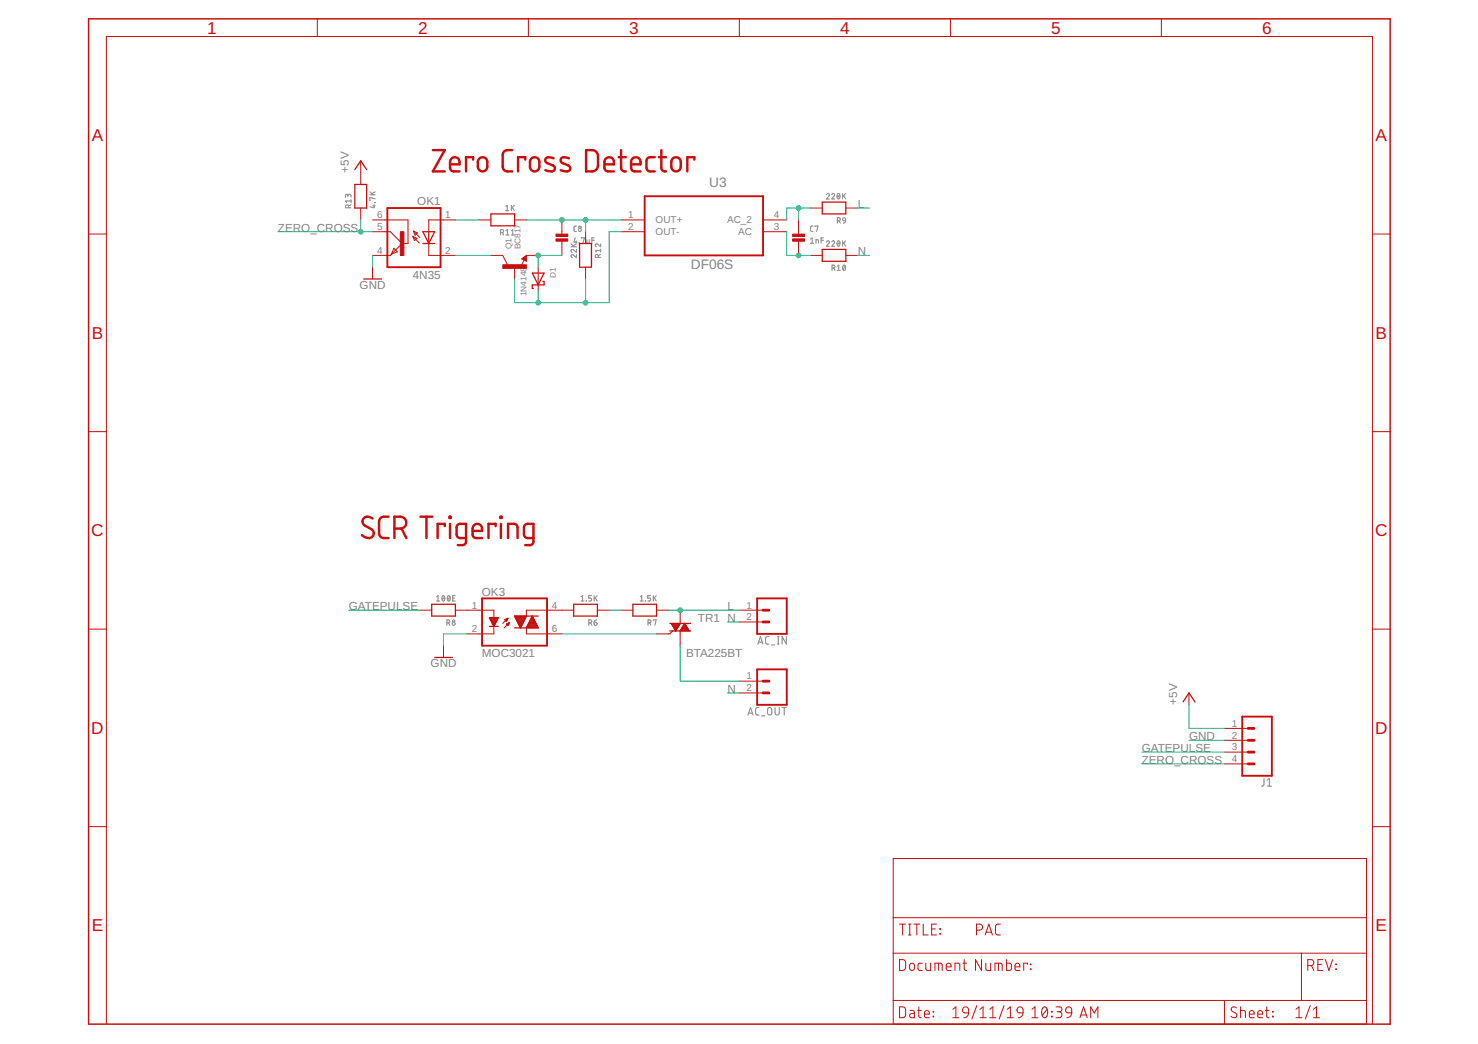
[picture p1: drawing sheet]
<svg xmlns="http://www.w3.org/2000/svg" width="297mm" height="210mm" viewBox="0 0 297 210" stroke-linecap="round" stroke-linejoin="round" font-family="sans-serif">
<g fill="none" stroke="#808080" stroke-width=".2">
<path d="M69.9 39.3l.2-.2h.2l.2 .1v.4M69.9 39.5v-.3l-.3-.1-.2 .5M74.3 39.2h1.1M74.3 38.6l.7 .6M75.4 40l-1.1-.3v.6h.1M75.4 38.6l-.6 .3M166.1 39.2a.3 .3 0 0 1 .4-.3 .3 .3 0 0 1 .1 .5l-.5 .6h.6M167.2 39.2a.29 .29 0 0 1 .4-.3 .29 .29 0 0 1 .1 .5l-.5 .6h.5M168.4 39v-.1a.55 .55 0 0 1 .4 .6 .55 .55 0 0 1-.4 .5l-.2-.5zM168.8 39.2l-.5 .6M169.3 38.9v1.1M169.6 39.3l.3 .7"/>
<path d="M169.9 38.9l-.6 .7M70.1 41.8l-.1-.6h-.4l-.2 .6h1.1M70.5 41.2l-.4 .2M70.5 40.4h-1.1l.3 .3M70.5 40.1v.6M74.9 41.4h.5M75.2 41.2v.6l-.9-.2M75.4 40.8h.1M100.6 46.8l.6-.1v-.4l-.6-.1v1M101 46.8l.2 .4M101.6 41.5l.3-.2v1.1M101.6 42.4h.6"/>
<path d="M101.7 46.4l.3-.2v1M101.7 47.2h.6M102.8 41.3v1.1M102.8 47.2h.6M102.8 46.4l.3-.2v1M103 41.7l.4 .7M103.4 41.3l-.6 .7M114.7 49.6h1.1M114.7 49l.7 .6M115.6 47.8l-.2 .9h.6M115.8 48.4v.5M115.8 45.4l-.3 .1-.1 .2v.7l.4 .1"/>
<path d="M115.8 51.2v.6l-.6-.5a.3 .3 0 0 0-.4 .1 .3 .3 0 0 0 .2 .4M115.8 50.1v.6l-.6-.5a.3 .3 0 0 0-.5 .1 .3 .3 0 0 0 .3 .4M115.8 49l-.6 .4M116.4 48.9h.1M116.8 47.9v-.1h.7l-.3 1.1M117.9 48.2l.1 .6 .1 .1h.3v-.7M119 48.3h.4M119.4 47.8h-.4v1.1M120.2 51.8l-.1-.6h-.4l-.1 .6h1.1M120.7 49v.6l-.6-.5a.3 .3 0 0 0-.5 .1 .3 .3 0 0 0 .3 .4M120.7 51.1l-.5 .3M120.7 50.4h-1.1l.3 .3"/>
<path d="M120.7 50.1v.6M162.9 48.1l.3-.3v1.1M162.9 48.9h.6M163.4 45.4l-.4 .1-.1 .2v.7l.5 .1M163.8 45.6v-.2h.6l-.3 1.1M164 48.9v-.7l.5 .1v.6M165 48.3h.5M165.5 47.8h-.5v1.1M166.1 48.7a.3 .3 0 0 1 .4-.3 .3 .3 0 0 1 .1 .5l-.5 .6h.6M167.2 48.7a.29 .29 0 0 1 .4-.3 .29 .29 0 0 1 .1 .5l-.5 .6h.5M167.2 53.9l.5-.1v-.4l-.5-.1v1.1M167.6 53.9l.2 .5"/>
<path d="M168.3 44.4l.5-.1v-.4l-.5-.1v1.1M168.3 53.5l.3-.2v1.1M168.3 54.4h.6M168.4 48.5v-.1a.55 .55 0 0 1 .4 .6 .55 .55 0 0 1-.4 .5l-.2-.5zM168.6 44.4l.3 .5M168.8 48.7l-.5 .6M169.3 48.4v1.1M169.5 43.9l.2-.1 .2 .1v.5h-.4l-.2-.2zM169.5 53.4v-.1a.55 .55 0 0 1 .4 .5 .55 .55 0 0 1-.4 .6l-.2-.6zM169.6 48.9l.3 .6M169.9 53.5l-.5 .6M169.9 44.4v.3l-.4 .2"/>
<path d="M169.9 48.4l-.6 .7M87.7 120l.3-.2v1M88.9 119.8h.1a.56 .56 0 0 1 .4 .5 .56 .56 0 0 1-.4 .5l-.2-.5zM89.4 120l-.5 .6M90 119.8h.1a.55 .55 0 0 1 .4 .5 .55 .55 0 0 1-.4 .5l-.2-.5zM90.4 120l-.5 .6M91.5 119.8h-.5v1h.5M116.8 120l.3-.2v1M118.9 119.8h-.6v.4l.5 .1 .1 .2-.1 .3h-.5M119.4 119.8v1M120 119.8l-.6 .6M128.7 120l.3-.2v1"/>
<path d="M130.8 119.8h-.6v.4l.5 .1 .1 .2-.1 .3h-.5M131.3 119.8v1M131.9 119.8l-.6 .6M87.7 120.8h.6M89.8 125.2l.5-.1v-.4l-.5-.1v1.1M90.2 125.2l.2 .5M91 120.2h.4M116.8 120.8h.6M117.8 120.8h.1M118.3 125.2l.6-.1v-.4l-.6-.1v1.1M118.7 125.2l.2 .5M119.4 125.1h.4a.3 .3 0 0 1 .2 .4 .3 .3 0 0 1-.3 .2 .3 .3 0 0 1-.3-.3z"/>
<path d="M119.6 120.2l.4 .6M119.9 124.6l-.4 .2-.1 .3M128.7 120.8h.6M129.7 120.8h.1M130.2 125.2l.6-.1v-.4l-.6-.1v1.1M130.6 125.2l.2 .5M131.3 124.8v-.2h.6l-.3 1.1M131.5 120.2l.4 .6M152.3 129.5l.5-1.5 .5 1.5M152.4 129.1h.8M154.5 128h-.4l-.2 .3v1l.2 .2h.4M155 129.7h.7"/>
<path d="M156.2 129.5h.4M156.2 128h.4M156.4 128v1.5M158 128v1.5l-.8-1.5v1.5M150.3 143.8l.5-1.5 .5 1.5M150.5 143.4h.7M152.5 142.3h-.4l-.2 .3v1l.2 .1 .4 .1M153 143.9h.7M154.4 142.4l.3-.1 .3 .1 .1 .9a.42 .42 0 0 1-.4 .5 .42 .42 0 0 1-.4-.5zM155.8 142.3v1a.42 .42 0 0 0 .4 .5 .42 .42 0 0 0 .4-.5v-1M157.2 142.3h.8M157.6 142.3v1.5"/>
<path d="M254 156.5v1.3l-.5 .3M254.7 158.1h.8M254.7 156.9l.4-.4v1.6"/>
<circle cx="116.5" cy="46.2" r=".31"/>
<circle cx="116.6" cy="45.7" r=".24"/>
<circle cx="91.2" cy="125.4" r=".31"/>
<circle cx="91.2" cy="124.9" r=".25"/>
</g>
<g fill="none" stroke="#c90d0c" stroke-width=".49">
<path d="M87 30.2h2.4l-2.4 4.3h2.4M90.4 33h2a1 1 0 0 0-.7-1.4 1 1 0 0 0-1.3 1v1.1l.3 .6 1.7 .2M95.1 32.1v-.5h-1.4v2.9M96.4 31.8a.94 .94 0 0 1 1-.1 .94 .94 0 0 1 .5 .9 1.71 1.71 0 0 1-.3 1.6 .96 .96 0 0 1-1 .2 .96 .96 0 0 1-.6-.9l.1-1.2zM102.9 30.2a1.65 1.65 0 0 0-1.6 .3l-.3 .6v2.4l.3 .7a1.83 1.83 0 0 0 1.6 .3M105.6 32.1v-.5h-1.5v2.9M106.8 31.8a.94 .94 0 0 1 1-.1 .94 .94 0 0 1 .6 .9v.9a.94 .94 0 0 1-.9 1 .94 .94 0 0 1-1-1v-1.2zM111.3 31.8l-.7-.2a.65 .65 0 0 0-1 .3 .65 .65 0 0 0 .3 .9l1.2 .5a.62 .62 0 0 1 .4 .7 .62 .62 0 0 1-.6 .5l-1.3-.3M114.3 31.8l-.7-.2a.65 .65 0 0 0-.9 .3 .65 .65 0 0 0 .4 .9l1.1 .5a.62 .62 0 0 1 .4 .7 .62 .62 0 0 1-.6 .5l-1.3-.3M117.8 30.2a2.24 2.24 0 0 1 1.9 .2l.4 .5 .1 .5v1.9l-.1 .5-.4 .4a2.24 2.24 0 0 1-1.9 .3zM121.5 33h1.9a1 1 0 0 0-.7-1.4 1 1 0 0 0-1.2 1v1.1l.3 .6 1.6 .2M124.3 31.6h1.5"/>
<path d="M124.8 30.2v3.8l.3 .3 .7 .2M126.8 33h1.9a1 1 0 0 0-.6-1.3 1 1 0 0 0-1.3 .9v1.1l.3 .6 1.6 .2M131.6 31.6h-1.2l-.3 .3-.2 .4v1.4l.2 .5 .3 .2 1.2 .1M132.4 31.6h1.5M132.9 30.2v3.8l.3 .3 .7 .2M135.3 31.8a.94 .94 0 0 1 1-.1 .94 .94 0 0 1 .5 .9v.9a.95 .95 0 0 1-.9 1 .95 .95 0 0 1-1-1l.1-1.2zM139.6 32.1v-.5h-1.5v2.9M74.9 104.2a1.15 1.15 0 0 0-1.2-.3 1.15 1.15 0 0 0-.8 .9l.1 .5 .3 .4 1.3 .7a1.03 1.03 0 0 1 .3 1.5 1.03 1.03 0 0 1-1.5 .1l-.7-.4M78.1 103.9a1.71 1.71 0 0 0-1.6 .3l-.3 .6v2.4l.3 .7a1.71 1.71 0 0 0 1.6 .3M79.3 106.3a2.39 2.39 0 0 0 2-.3 1.2 1.2 0 0 0 .3-1.3 1.2 1.2 0 0 0-1.1-.8h-1.2v4.3M80.7 106.3l1 1.9M84.5 103.9h2.4"/>
<path d="M85.7 103.9v4.3M89.4 105.8v-.5h-1.5v2.9M90.3 103.9h.3v.2h-.3zM90.4 105.3v2.9M93.7 108.2h-1.2l-.6-.3-.1-1.9 .1-.4 .3-.3h1.5v3.6l-.2 .4-.3 .3h-1.2M95 106.7h1.9a1 1 0 0 0-.7-1.3 1 1 0 0 0-1.2 .9l.1 1.6 .6 .3h1.2M99.6 105.8v-.5h-1.4v2.9M100.6 103.9h.2v.2h-.2zM100.7 105.3v2.9M102.1 108.2v-2.9h1.4l.4 .3 .1 .4v2.2M107.2 108.2h-1.2l-.5-.3-.2-.4v-1.5l.3-.5 1.6-.2v3.6l-.1 .4-.4 .3h-1.1"/>
</g>
<g fill="none" stroke="#c90d0c" stroke-width=".2">
<path d="M63.8 3.8v3.5M106.2 3.8v3.5M148.6 3.8v3.5M191 3.8v3.5M233.4 3.8v3.5M72.5 32.3v4.8M17.8 47.1h3.6M72.5 41.8v2.4M74.9 44.2h7.1v4.8h-1M74.9 46.6h3.5l2.4 2.4-2.1 2.1M74.9 53.7v2.4M78.7 51.1l-.3 .3h-3.5"/>
<path d="M79.2 49.9l.7 .7-1.2 .5zM83 47.5l1.3 1.4M83 47.5l.8 .4-.5 .5zM83.1 46.5l.8 .3-.5 .5zM83.1 46.5l1.3 1.3M86.2 49v2.4h5.3M91.5 44.2h-5.3v2.4M96.3 44.2h2.4M98.7 51.4h2.3l1 1.8M103.4 44.2h2.4M103.4 53.7v2.4M104.8 52l1-.6v1.1z"/>
<path d="M105.3 52.3l-.5 1.1M105.8 51.4h2.4M108.2 53.7v4.8M112.9 44.2v3.1M112.9 48.3v3.1M117.7 46.6v2.4M117.7 53.7v2.4M124.8 44.2h4.8M124.8 46.6h4.8M153.4 44.2h4.7M153.4 46.6h4.7M160.5 44.2v3.1"/>
<path d="M160.5 48.3v3.1M162.9 51.4h2.3M162.9 41.8h2.3M170 51.4h2.4M170 41.8h2.4M275.8 47.1h3.6M17.8 86.8h3.6M275.8 86.8h3.6M17.8 126.5h3.6M84.4 122.7h2.4M89.1 129.8v2.4M91.5 122.7h7.8v1.5"/>
<path d="M98.4 124.2h1.7l-.8 1.7zM98.4 124.3h1.7M98.5 124.4h1.5M98.5 124.5h1.5M98.6 124.6h1.3M98.6 124.7h1.3M98.7 124.8h1.1M98.7 124.9h1.1M98.8 125.1h.9M98.8 125.2h.9M98.9 125.3h.7M99 125.4h.5"/>
<path d="M99 125.5h.5M99.1 125.6h.3M99.1 125.7h.3M99.2 125.8h.1M99.2 125.9h.1M99.3 125.9v1.5h-5.4M101.5 124.6h.4M101.6 124.7h.3M101.7 124.8h.1M101.7 124.5h.3M101.8 125.5l.6-.3-.3 .6zM101.8 125.5h.4"/>
<path d="M101.9 125.6h.3M102 124.4h.1M102 125.7h.1M102 125.4h.3M102.1 124.3l-1.1 1M102.1 124.3l-.6 .3M102.1 124.3l-.3 .6-.3-.3M102.3 125.3h.1M102.4 125.2l-1.1 1M103.4 123.9h2.4l-1.2 2.3zM103.4 123.9h2.3M103.5 124h2.2"/>
<path d="M103.5 124.2h2.1M103.6 124.3h2M103.7 124.4h1.8M103.7 124.5h1.8M103.8 124.6h1.6M103.8 124.7h1.6M103.9 124.8h1.4M103.9 124.9h1.4M104 125.1h1.2M104.1 125.2h1.1M104.1 125.3h1M104.2 125.4h.8"/>
<path d="M104.2 125.5h.8M104.3 125.6h.6M104.3 125.7h.6M104.4 125.8h.4M104.4 125.9h.4M104.5 126h.2M104.5 126.2h.1M105.8 126.2v1.2h7.1M105.8 126.2h2.3M105.9 126h2.2M105.9 125.9h2.1M106 125.8h1.9"/>
<path d="M106.1 125.7h1.8M106.1 125.6h1.7M106.2 125.5h1.6M106.2 125.4h1.5M106.3 125.3h1.4M106.3 125.2h1.3M106.4 125.1h1.2M106.4 124.9h1.1M106.5 124.8h1M106.6 124.7h.8M106.6 124.6h.7M106.7 124.5h.6"/>
<path d="M106.7 124.4h.5M106.8 124.3h.4M106.8 124.2h.3M106.9 124h.2M107 123.9h.1M107 123.9l1.2 2.3h-2.4zM115.3 122.7h-9.5v1.2M120.1 122.7h2.3M124.8 122.7h2.4M132 122.7h2.3M134.9 125.3h1.8l-.9 1.6zM135 125.5h1.6"/>
<path d="M135.1 125.6h1.5M135.1 125.7h1.4M135.2 125.8h1.2M135.2 126.9l-.6 .5h-2.6M135.3 125.9h1.1M135.3 126h1M135.4 126.2h.8M135.5 126.3h.7M135.5 126.4h.6M135.6 126.5h.4M135.7 126.6h.3M135.7 126.7h.2"/>
<path d="M135.8 126.8h.1M136.7 122.7v2.6M136.7 126.9v2.9M136.7 126.8h1.8M136.8 126.7h1.6M136.8 126.6h1.5M136.9 126.5h1.4M137 126.4h1.2M137.1 126.3h1M137.1 126.2h1M137.2 126h.8M137.2 125.9h.7"/>
<path d="M137.3 125.8h.6M137.4 125.7h.4M137.5 125.6h.2M137.5 125.5h.2M137.6 125.4h.1M137.6 125.3l-.9 1.6M137.6 125.3l.9 1.6h-1.8M148.6 122.7h4.8M148.6 125.1h4.8M148.6 136.9h4.8M148.6 139.3h4.8M239 139.3v2.4"/>
<path d="M275.8 126.5h3.6M246.1 146.5h4.7M246.1 148.8h4.7M246.1 151.2h4.7M246.1 153.6h4.7M17.8 166.2h3.6M179.5 172.6h95.1v33.3h-95.1zM275.8 166.2h3.6M179.5 191.6h95.1M179.5 184.5h95.1M180.8 192.9l.8 .1 .4 .3v1.2l-.1 .4-.3 .2h-.8zM180.8 185.8h1.2"/>
<path d="M181.4 185.8v2.2M182.6 185.8h.5M182.6 188h.5M182.8 185.8v2.2M182.9 193.8l.5-.1a.83 .83 0 0 1 0 1.4h-.4l-.2-.3zM183.7 185.8h1.2M184.3 185.8v2.2M185.4 193.7h-.7l-.2 .3 .1 1 .8 .1M185.5 185.8v2.2h1M186.1 193.7v1.1l.1 .2 .2 .1h.6v-1.4M187.2 186.8h.8M187.9 195.1v-1.4l1.4 .1 .1 1.3"/>
<path d="M188.2 185.8h-1v2.2h1M188.6 193.7v1.4M188.9 186.7l.1 .1zM188.9 187.7l.1 .1zM190.2 194.4h.9a.51 .51 0 0 0-.3-.7 .51 .51 0 0 0-.6 .4l.1 .9 .8 .1M191.9 195.1v-1.4h.8l.2 .2v1.2M193.5 193.7h.8M193.8 192.9v2l.5 .2M196.3 187h.5a.6 .6 0 0 0 .7-.6 .6 .6 0 0 0-.7-.6h-.5v2.2M197.3 192.9v2.2l-1.3-2.2v2.2M198 188l.7-2.2 .8 2.2M198.1 193.7v1.2l.4 .2h.6v-1.4"/>
<path d="M198.2 187.4h1.1M200 195.1v-1.4l1.3 .1 .1 1.3M200.7 193.7v1.4M201 185.8h-.6l-.3 .5 .1 1.5 .2 .2h.6M202.3 192.9v2.2h.7l.2-.2v-1l-.2-.2h-.7M204 194.4h1a.51 .51 0 0 0-.4-.7 .51 .51 0 0 0-.6 .4l.1 .9 .9 .1M206.5 193.9v-.2h-.8v1.4M207.1 194.8l.1 .1zM207.1 193.8l.1 .2zM261.6 191.6v9.5M262.8 194.1h.6a.6 .6 0 0 0 .7-.6 .6 .6 0 0 0-.7-.6h-.6v2.2M263.6 194.1l.5 1"/>
<path d="M264.9 193.9h.7M265.8 192.9h-.9v2.2h.9M266.4 192.9l.7 2.2 .7-2.2M268.5 193.8l.1 .2zM268.5 194.8l.1 .1zM21.4 205.9v-198.6h254.4v198.6M179.5 201.1h95.1M180.8 202.4l.8 .1 .4 .4v1.1l-.4 .6h-.8zM182.9 203.2h.5l.3 .2 .1 1.2h-.6a.42 .42 0 0 1-.4-.4 .42 .42 0 0 1 .4-.4h.6M184.4 203.2h.7M184.7 202.4v2l.4 .2M185.8 203.9h1a.51 .51 0 0 0-.4-.7 .51 .51 0 0 0-.6 .4l.1 .9 .9 .1"/>
<path d="M187.5 203.3l.1 .2zM187.5 204.3l.1 .1zM191.5 204.6h1.2M191.5 202.9l.6-.5v2.2M193.7 202.5l.4-.1 .3 .1a1.11 1.11 0 0 1 .3 1.1h-.8a.59 .59 0 0 1-.5-.4 .59 .59 0 0 1 .3-.7zM194.7 203.6l-.3 .7-.7 .3M196.3 202.2l-1 2.7M197 204.6h1.2M197 202.9l.6-.5v2.2M198.9 204.6h1.2M198.9 202.9l.6-.5v2.2M201.8 202.2l-1 2.7"/>
<path d="M202.4 204.6h1.2M202.4 202.9l.7-.5v2.2M204.6 202.5l.4-.1 .4 .1a1.11 1.11 0 0 1 .2 1.1h-.7a.6 .6 0 0 1-.5-.4 .6 .6 0 0 1 .2-.7zM205.6 203.6l-.3 .7-.7 .3M207.4 204.6h1.2M207.4 202.9l.6-.5v2.2M209.6 202.6l.2-.1a.9 .9 0 0 1 .7 1.3v.3a.53 .53 0 0 1-.5 .5 .53 .53 0 0 1-.6-.5v-.8zM210.4 202.9l-.9 1.2M211.3 204.3l.2 .1zM211.3 203.3l.2 .2zM212.2 202.4h.7a.49 .49 0 0 1 .5 .5 .49 .49 0 0 1-.5 .5h-.5M212.8 203.4a.6 .6 0 0 1 .6 .6 .6 .6 0 0 1-.6 .6h-.6"/>
<path d="M214.4 202.5l.4-.1 .3 .1a1.11 1.11 0 0 1 .3 1.1h-.7a.59 .59 0 0 1-.6-.4 .59 .59 0 0 1 .3-.7zM215.4 203.6l-.3 .7-.7 .3M217 204.6l.8-2.2 .7 2.2M217.2 204.1h1.1M219.2 204.6v-2.2l.7 1.2 .7-1.2v2.2M246.1 201.1v4.8M248.5 202.6a.55 .55 0 0 0-.9-.1 .55 .55 0 0 0 .1 .8l.6 .4a.55 .55 0 0 1 .1 .8 .55 .55 0 0 1-.8 0l-.2-.2M249.3 203.2l.9 .1 .1 1.3M249.3 202.4v2.2M251.1 203.9h1a.51 .51 0 0 0-.4-.7 .51 .51 0 0 0-.6 .4l.1 .9 .9 .1M252.8 203.9h.9a.51 .51 0 0 0-.3-.7 .51 .51 0 0 0-.6 .4l.1 .9 .8 .1M254.3 203.2h.8"/>
<path d="M254.6 202.4v2l.5 .2M255.7 204.3l.2 .1zM255.7 203.3l.2 .2zM260.5 204.6h1.2M260.5 202.9l.6-.5v2.2M263.3 202.2l-1 2.7M264 204.6h1.2M264 202.9l.6-.5v2.2"/>
</g>
<g fill="none" stroke="#c90d0c" stroke-width=".25">
<path d="M71.3 37.1h2.4v4.7h-2.4zM71.3 34.1l1.2-1.8 1.2 1.8M73.1 56.1h3.6M85 46.6h2.4l-1.2 2.4zM85 49h2.4M86.2 46.6v2.4M98.7 43h4.7v2.4h-4.7zM105.3 52l.3-.1v.4l-.5-.3 .6-.4v.7M107 54.9h2.3l-1.1 2.4zM109.1 56.6h.2v.7h-2.3v.7h.2M116.5 49h2.4v4.7h-2.4zM165.2 40.6h4.8v2.4h-4.8z"/>
<path d="M165.2 50.1h4.8v2.4h-4.8zM86.8 121.5h4.7v2.4h-4.7zM87.4 132.2h3.5M98.4 124.2h1.7l-.8 1.7zM98.4 125.9h1.7M103.4 126.2h4.8l-1.2-2.3-1.2 2.3M105.8 123.9l-1.2 2.3-1.2-2.3h4.8M115.3 121.5h4.8v2.4h-4.8zM127.2 121.5h4.8v2.4h-4.8zM134.6 125.3h4.2M134.6 126.9h4.2M134.9 125.3l.9 1.6 .9-1.6"/>
<path d="M136.7 126.9l.9-1.6 .9 1.6M237.8 141.1l1.2-1.8 1.2 1.8"/>
</g>
<path d="M129.6 39.5h23.8v11.9h-23.8zM77.9 41.8h10.6v11.9h-10.6zM96.9 120.3h13v9.5h-13zM152.2 120.3h5.9v7.1h-5.9zM152.2 134.6h5.9v7.1h-5.9zM249.7 144.1h5.9v11.9h-5.9z" fill="none" stroke="#c90d0c" stroke-width=".38"/>
<g fill="#c90d0c" stroke="#c90d0c" stroke-width=".2">
<path d="M80.5 46.6h.7v4.8h-.7z"/>
<path d="M101 53.2h4.8v.8h-4.8z"/>
<path d="M159.3 48h2.4v.5h-2.4z"/>
<path d="M159.3 47.1h2.4v.4h-2.4z"/>
<path d="M111.7 48h2.4v.5h-2.4z"/>
<path d="M111.7 47.1h2.4v.4h-2.4z"/>
</g>
<path d="M153.4 125.1h1.1M153.4 122.7h1.1M153.4 139.3h1.1M153.4 136.9h1.1M250.8 151.2h1.2M250.8 148.8h1.2M250.8 146.5h1.2M250.8 153.6h1.2" fill="none" stroke="#c90d0c" stroke-width=".57"/>
<path d="M17.8 3.8h261.6v202.1h-261.6z" fill="none" stroke="#c90d0c" stroke-width=".3"/>
<g fill="none" stroke="#0dab76" stroke-width=".2">
<path d="M55.9 46.6h19M72.5 44.2v2.4M74.9 51.4v2.3M91.5 51.4h7.2M91.5 44.2h4.8M105.8 44.2h19M108.2 58.5v2.4M112.9 51.4h-4.7v2.3M117.7 44.2v2.4M117.7 56.1v4.8M124.8 46.6h-2.4v14.3h-19v-4.8M158.1 46.6v4.8h4.8"/>
<path d="M160.5 41.8v2.4M162.9 41.8h-4.8v2.4M172.4 41.8h2.4M172.4 51.4h2.4M70.1 122.7h14.3M93.9 127.4h-4.8v2.4M112.9 127.4h19.1M122.4 122.7h2.4M134.3 122.7h14.3M136.7 129.8v7.1h11.9M146.2 125.1h2.4M146.2 139.3h2.4"/>
<path d="M229.4 153.6h16.7M229.4 151.2h16.7M239 148.8h7.1M239 141.7v4.8h7.1"/>
</g>
<g fill="#0dab76" stroke="#0dab76" stroke-width=".2">
<circle cx="136.7" cy="122.7" r=".47"/>
<circle cx="117.7" cy="44.2" r=".47"/>
<circle cx="112.9" cy="44.2" r=".47"/>
<circle cx="108.2" cy="51.4" r=".47"/>
<circle cx="108.2" cy="60.9" r=".47"/>
<circle cx="117.7" cy="60.9" r=".47"/>
<circle cx="72.5" cy="46.6" r=".47"/>
<circle cx="160.5" cy="41.8" r=".47"/>
<circle cx="160.5" cy="51.4" r=".47"/>
</g>
<g font-size="3.5" fill="#c90d0c">
<text x="41.6" y="6.8">1</text>
<text x="84" y="6.8">2</text>
<text x="126.4" y="6.8">3</text>
<text x="168.8" y="6.8">4</text>
<text x="211.3" y="6.8">5</text>
<text x="253.7" y="6.8">6</text>
<text x="18.4" y="28.4">A</text>
<text x="276.5" y="28.4">A</text>
<text x="18.4" y="68.1">B</text>
<text x="276.5" y="68.1">B</text>
<text x="18.3" y="107.8">C</text>
<text x="276.4" y="107.8">C</text>
<text x="18.3" y="147.5">D</text>
<text x="276.4" y="147.5">D</text>
<text x="18.4" y="187.3">E</text>
<text x="276.5" y="187.3">E</text>
</g>
<g font-size="2.8" fill="#808080">
<text x="142.5" y="37.6">U3</text>
<text x="138.8" y="54.1">DF06S</text>
</g>
<g font-size="2.3" fill="#808080">
<text x="70.1" y="34.7" transform="rotate(-90 70.1 34.7)">+5V</text>
<text x="83.9" y="41.2">OK1</text>
<text x="172.4" y="41.8">L</text>
<text x="55.8" y="46.6">ZERO_CROSS</text>
<text x="172.4" y="51.3">N</text>
<text x="72.3" y="58">GND</text>
<text x="82.9" y="56.1">4N35</text>
<text x="96.8" y="119.7">OK3</text>
<text x="70.1" y="122.7">GATEPULSE</text>
<text x="140.3" y="125.1">TR1 N</text>
<text x="146.2" y="122.7">L</text>
<text x="86.5" y="134.1">GND</text>
<text x="96.8" y="132.1">MOC3021</text>
<text x="137.9" y="132.2">BTA225BT</text>
<text x="146.2" y="139.3">N</text>
<text x="236.6" y="141.7" transform="rotate(-90 236.6 141.7)">+5V</text>
<text x="239" y="148.8">GND</text>
<text x="229.4" y="153.6">ZERO_CROSS</text>
<text x="229.4" y="151.2">GATEPULSE</text>
</g>
<g font-size="2" fill="#808080">
<text x="75.8" y="43.9">6</text>
<text x="75.8" y="46.3">5</text>
<text x="89.5" y="43.9">1</text>
<text x="126.3" y="43.9">1</text>
<text x="126.3" y="46.3">2</text>
<text x="131.8" y="44.9">OUT+</text>
<text x="131.8" y="47.3">OUT-</text>
<text x="146.1" y="44.9">AC_2</text>
<text x="148.4" y="47.3">AC</text>
<text x="155.5" y="43.9">4</text>
<text x="155.5" y="46.3">3</text>
<text x="75.8" y="51">4</text>
<text x="89.5" y="51">2</text>
<text x="94.8" y="122.3">1</text>
<text x="110.9" y="122.3">4</text>
<text x="150" y="122.3">1</text>
<text x="150" y="124.7">2</text>
<text x="94.8" y="127.1">2</text>
<text x="110.9" y="127.1">6</text>
<text x="150" y="136.6">1</text>
<text x="150" y="139">2</text>
<text x="247.5" y="146.1">1</text>
<text x="247.5" y="148.5">2</text>
<text x="247.5" y="150.9">3</text>
<text x="247.5" y="153.3">4</text>
</g>
<g font-size="1.7" fill="#808080">
<text x="102.8" y="50.2" transform="rotate(-90 102.8 50.2)">Q1</text>
<text x="104.6" y="50.2" transform="rotate(-90 104.6 50.2)">BC817</text>
<text x="105.8" y="59.6" transform="rotate(-90 105.8 59.6)">1N4148</text>
<text x="111.7" y="55.9" transform="rotate(-90 111.7 55.9)">D1</text>
</g>
</svg>
